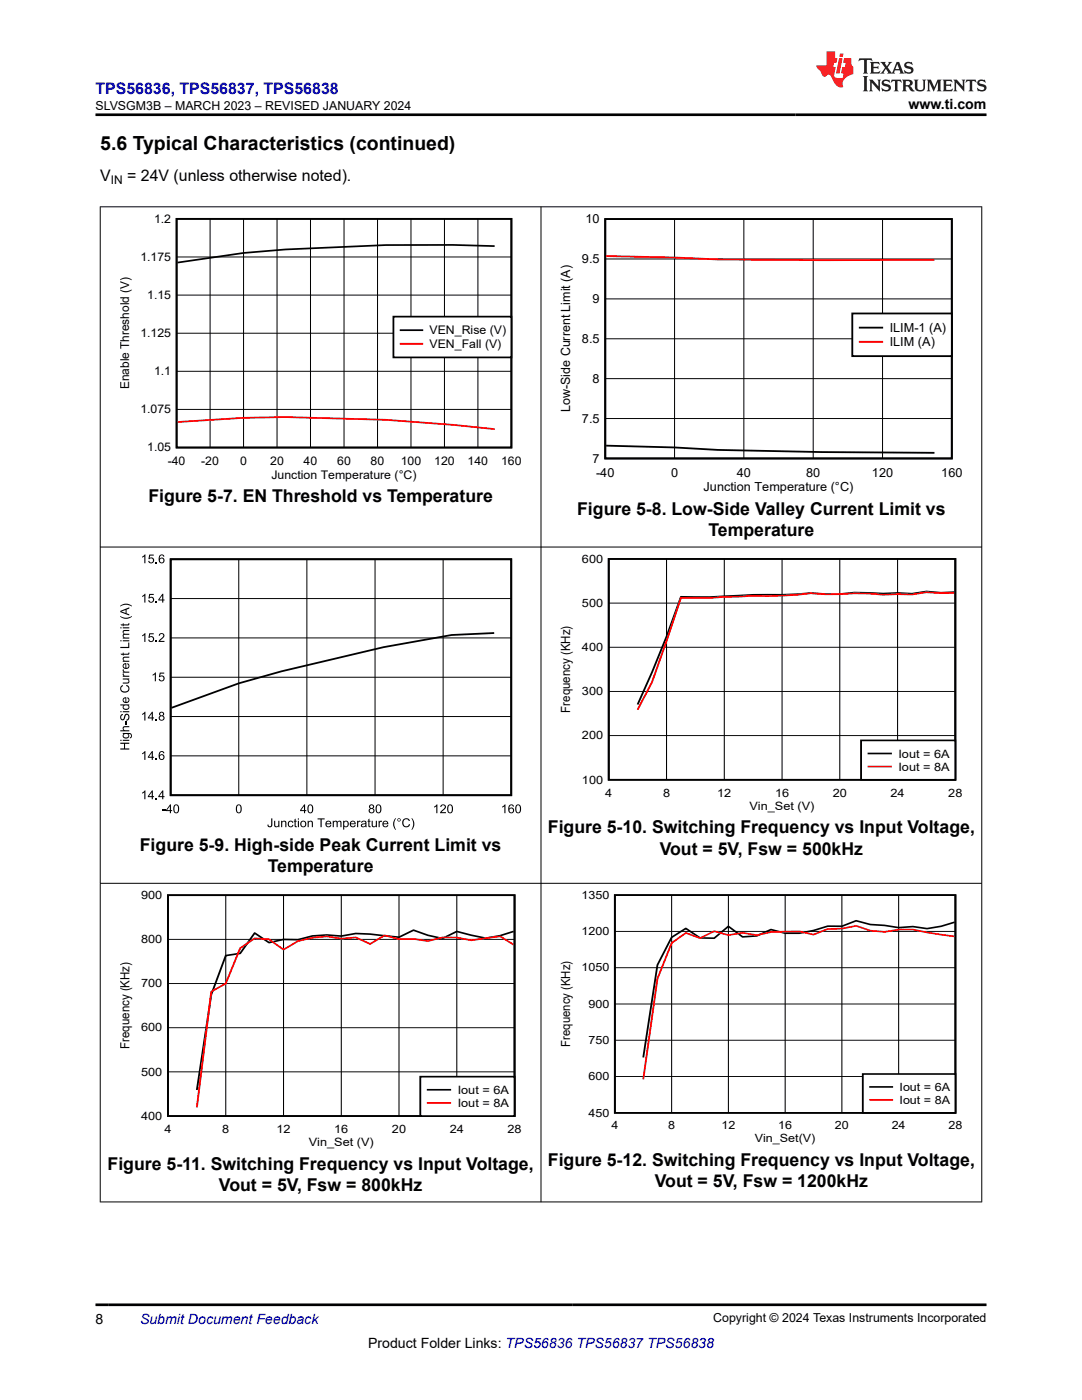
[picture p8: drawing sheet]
<svg xmlns="http://www.w3.org/2000/svg" width="216mm" height="279mm" viewBox="0 0 216 279" stroke-linecap="round" stroke-linejoin="round" font-family="sans-serif">
<path d="M35.2 43.7h66.8v45.6h-66.8zM98.7 49.1a386.1 386.1 0 0 0-50.1 1.4l-13.2 1.9" fill="none" stroke="#000" stroke-width=".35"/>
<g fill="none" stroke="#000" stroke-width=".2">
<path d="M35.2 58.9h66.9M35.2 51.3h66.9M41.9 43.7v45.6M48.6 43.7v45.6M55.3 43.7v45.6M62 43.7v45.6M68.6 43.7v45.6M75.3 43.7v45.6M82 43.7v45.6M88.7 43.7v45.6M95.4 43.7v45.6M35.2 74.1h66.9"/>
<path d="M35.2 66.5h66.9M35.2 81.7h66.9"/>
</g>
<path d="M35.4 84.2l13.2-.8a351 351 0 0 1 50.1 2.2" fill="none" stroke="#f00" stroke-width=".35"/>
<path d="M78.5 63.2h23.5v8.1h-23.5z" fill-rule="evenodd" fill="#fff"/>
<path d="M78.5 63.2h23.5v8.1h-23.5zM79.9 65.9h4.4" fill="none" stroke="#000" stroke-width=".35"/>
<path d="M79.9 68.6h4.4" fill="none" stroke="#f00" stroke-width=".35"/>
<path d="M120.8 43.7h69.1v47.8h-69.1zM120.9 88.9l13.7 .4 8.7 .5 20.7 .4 22.5 .2" fill="none" stroke="#000" stroke-width=".37"/>
<path d="M120.8 59.7h69.1M120.8 51.7h69.1M134.6 43.7v47.8M148.4 43.7v47.8M162.3 43.7v47.8M176.1 43.7v47.8M120.8 75.6h69.1M120.8 67.6h69.1M120.8 83.5h69.1" fill="none" stroke="#000" stroke-width=".2"/>
<path d="M120.9 51.1l13.7 .3 8.7 .4 43.2 .1" fill="none" stroke="#f00" stroke-width=".37"/>
<path d="M170.1 62.6h19.8v8.5h-19.8z" fill-rule="evenodd" fill="#fff"/>
<path d="M170.1 62.6h19.8v8.5h-19.8zM171.6 65.4h4.4" fill="none" stroke="#000" stroke-width=".37"/>
<path d="M171.6 68.2h4.4" fill="none" stroke="#f00" stroke-width=".37"/>
<g fill="#000">
<path d="M28.4 111.1l.6-.5v1.8h-.2v-1.4l-.4 .3zM29.8 118.5h.9v.2h-.7l-.1 .5a.59 .59 0 0 1 .8 .3 .59 .59 0 0 1-.4 .8 .59 .59 0 0 1-.7-.5h.2a.38 .38 0 0 0 .6 .1 .38 .38 0 0 0 0-.6 .38 .38 0 0 0-.6 .2l-.2-.1zM29.8 110.7h.9v.2h-.7l-.1 .5a.59 .59 0 0 1 .8 .2 .59 .59 0 0 1-.4 .8 .59 .59 0 0 1-.7-.5h.2a.38 .38 0 0 0 .6 .2 .38 .38 0 0 0 0-.6 .38 .38 0 0 0-.6 .1h-.2zM31.1 112.2h.2v.2h-.2zM24.2 136.9l.3-.2 .1 .2a.59 .59 0 0 0-.3 .9 .59 .59 0 0 0 .8 .2 .53 .53 0 0 0 .5-.5 .53 .53 0 0 0-.4-.6v-.2a.83 .83 0 0 1 .5 1.1 .83 .83 0 0 1-1.2 .4 .79 .79 0 0 1-.3-1.3zM24 130.5h.5v-.3h.2v.3h.8l.1-.3h.2a.32 .32 0 0 1 0 .4 .32 .32 0 0 1-.4 .1h-.7v.1h-.2v-.1h-.3zM24 124.6h.5v-.2h.2v.2h.8l.1-.2h.2a.32 .32 0 0 1 0 .3 .32 .32 0 0 1-.4 .1h-.7v.2h-.2v-.2h-.3zM24.5 135.4h1.3v.2h-.2a.45 .45 0 0 1 .2 .5 .45 .45 0 0 1-.5 .3h-.8v-.2h.7a.32 .32 0 0 0 .4-.3 .32 .32 0 0 0-.4-.3h-.7zM24.5 134.4l.2 .1a.28 .28 0 0 0 .1 .3 .28 .28 0 0 0 .3 .1h.7v.2h-1.3v-.2h.2l-.2-.2zM24.5 133.6h.2a.28 .28 0 0 0 .1 .4 .28 .28 0 0 0 .3 0h.7v.3h-1.3v-.2h.2l-.2-.2zM24.6 131.2l.2-.1 1-.1v.3h-.8a.3 .3 0 0 0-.3 .2 .3 .3 0 0 0 .2 .3l.9 .1v.2h-1.3v-.2h.2l-.2-.3zM24 129.1h1.6v-.9h.2v1.1h-1.8z"/>
<path d="M24.6 125.8l1.2-.1v.2h-.8a.26 .26 0 0 0-.4 .2 .26 .26 0 0 0 .3 .4h.9v.2h-.8a.29 .29 0 0 0-.3 .4 .29 .29 0 0 0 .4 .1h.7v.2h-1.3v-.1h.2a.42 .42 0 0 1 0-.8l-.2-.2zM24 122.9l.2 .1a2.07 2.07 0 0 0 2.1-.1 1.51 1.51 0 0 1-1.9 .4l-.4-.2zM24 120.9a1.84 1.84 0 0 1 2.3 0v.2a2.1 2.1 0 0 0-2.3 0zM28.4 126.8l.6-.4v1.7h-.2v-1.4l-.4 .3zM28.4 118.9l.6-.4v1.8h-.2v-1.4l-.4 .2zM29.8 126.4h.9v.2h-.7l-.1 .5a.59 .59 0 0 1 .8 .2 .59 .59 0 0 1-.4 .8 .59 .59 0 0 1-.7-.4l.2-.1a.38 .38 0 0 0 .6 .2 .38 .38 0 0 0 0-.6 .38 .38 0 0 0-.6 .1h-.2zM31.1 127.9h.2v.2h-.2zM31.1 120h.2v.3h-.2zM30.5 134.6l.6-.4v1.8h-.2v-1.4l-.4 .2zM31.9 134.2h.9v.2h-.7l-.1 .5a.59 .59 0 0 1 .8 .3 .59 .59 0 0 1-.4 .8 .59 .59 0 0 1-.7-.5h.2a.38 .38 0 0 0 .6 .1 .38 .38 0 0 0 0-.5 .38 .38 0 0 0-.6 .1l-.2-.1zM31.8 126.5a.58 .58 0 0 1 .9 .1 .58 .58 0 0 1-.3 .8l-.5 .5h.9v.2h-1.2l.2-.4a1.06 1.06 0 0 0 .7-1.1h-.4l-.2 .3h-.2zM24.1 142.7l.4-.2v.2a.39 .39 0 0 0-.4 .4 .39 .39 0 0 0 .5 .4 1.02 1.02 0 0 1 .7-1.1 .71 .71 0 0 1 .5 .8 .71 .71 0 0 1-.6 .6v-.2a.45 .45 0 0 0 .4-.5 .45 .45 0 0 0-.4-.4l-.1 .2a.75 .75 0 0 1-.8 .8 .71 .71 0 0 1-.2-1z"/>
<path d="M25 144h.3v.7h-.3zM24 148.2h1.8v.3h-.8v.9h.8v.2h-1.8v-.2h.7v-.9h-.7zM24.6 145l1.2-.1v.2h-.8a.31 .31 0 0 0-.3 .4 .31 .31 0 0 0 .4 .2h.7v.3h-1.8v-.3h.6l-.1-.3zM28.4 158.2l.6-.5v1.8h-.2v-1.4l-.4 .3zM28.4 150.3l.6-.4v1.7h-.2v-1.3l-.4 .2zM28.4 142.5l.6-.5v1.8h-.2v-1.4l-.4 .3zM31.1 159.3h.2v.2h-.2zM31.1 151.4h.2v.2h-.2zM31.1 143.6h.2v.2h-.2zM32.3 161.5h.7v.3h-.7zM54.1 163.3h.2v1.2a.5 .5 0 0 1-.4 .6 .5 .5 0 0 1-.5-.5h.2v.1a.27 .27 0 0 0 .3 .2 .27 .27 0 0 0 .2-.4zM54.7 163.8h.2v.7a.32 .32 0 0 0 .3 .4 .32 .32 0 0 0 .3-.4v-.7h.3v1.3h-.2v-.2a.46 .46 0 0 1-.6 .2 .46 .46 0 0 1-.3-.5z"/>
<path d="M56.1 163.8h.2v.2a.46 .46 0 0 1 .5-.2 .46 .46 0 0 1 .3 .5v.8h-.2v-.8a.3 .3 0 0 0-.2-.3 .3 .3 0 0 0-.4 .2v.9h-.2zM57.6 164l.6-.2 .3 .4h-.2l-.1-.2a.44 .44 0 0 0-.6 .4 .44 .44 0 0 0 .6 .5l.1-.3h.2a.63 .63 0 0 1-.9 .4 .63 .63 0 0 1 0-1zM58.8 163.5l.2-.1v.4h.2v.2h-.2v.7l.2 .4a.32 .32 0 0 1-.3 0 .32 .32 0 0 1-.1-.4v-.7h-.2zM61.4 163.8h.2v.2a.46 .46 0 0 1 .5-.2 .46 .46 0 0 1 .3 .5v.8h-.2v-.8a.3 .3 0 0 0-.2-.3 .3 .3 0 0 0-.4 .2v.9h-.2zM63.4 163.3h1.4v.2h-.6v1.6h-.2v-1.6h-.6zM66.4 163.8h.2v.2a.44 .44 0 0 1 .7 0l.3-.2 .4 .1 .1 1.2h-.2v-.8a.27 .27 0 0 0-.2-.3 .27 .27 0 0 0-.3 .2v.9h-.2v-.8a.3 .3 0 0 0-.4-.3 .3 .3 0 0 0-.2 .4v.7h-.2zM71.3 163.8h.1v.2l.4-.2 .2 .1-.1 .1a.29 .29 0 0 0-.4 .1 .29 .29 0 0 0 0 .3v.7h-.2zM73.5 163.5l.2-.1v.4h.2v.2h-.2v.7l.3 .4a.32 .32 0 0 1-.4 0 .32 .32 0 0 1-.1-.4v-.7h-.2zM74.2 163.8h.2v.7a.32 .32 0 0 0 .3 .4 .32 .32 0 0 0 .3-.4v-.7h.2v1.3h-.2v-.2a.46 .46 0 0 1-.5 .2 .46 .46 0 0 1-.3-.5zM75.5 163.8h.2v.2l.4-.2 .1 .1v.1a.29 .29 0 0 0-.4 .1 .29 .29 0 0 0 0 .3v.7h-.3zM78.9 163.3h.1l-.1 .2a1.96 1.96 0 0 0 .1 2.1 1.5 1.5 0 0 1-.3-2.1zM80.5 163.5a.79 .79 0 0 1 1.3 .3l-.2 .1a.59 .59 0 0 0-.8-.3 .59 .59 0 0 0-.3 .8 .55 .55 0 0 0 .5 .5 .55 .55 0 0 0 .6-.4h.2a.87 .87 0 0 1-1.3 .4 .87 .87 0 0 1 0-1.4z"/>
<path d="M82.1 163.3a1.45 1.45 0 0 1 .4 2l-.3 .3h-.1a1.99 1.99 0 0 0 0-2.3zM86.6 161l.7-.5v1.8h-.2v-1.4l-.5 .3zM88 160.7a.58 .58 0 0 1 .9 .1 .58 .58 0 0 1-.3 .8l-.5 .5h.9v.2h-1.2l.2-.4a1.06 1.06 0 0 0 .7-1.1l-.4-.1-.2 .4-.3-.1zM100.2 161l.7-.5v1.8h-.3v-1.4l-.4 .3z"/>
<path d="M31.8 110.8l.3-.1h.4l.3 .4h-.2a.36 .36 0 0 0-.5-.3 .36 .36 0 0 0-.2 .5v.2a.57 .57 0 0 1 .8 .1 .57 .57 0 0 1-.2 .8 .57 .57 0 0 1-.8-.3v-.8zM31.9 111.9a.4 .4 0 0 0 .8 0 .4 .4 0 0 0-.8 0z"/>
<path d="M24 127.8h.3v.2h-.3zM24.5 127.8h1.3v.2h-1.3z"/>
<path d="M24 125.2h.3v.2h-.3zM24.5 125.2h1.3v.2h-1.3z"/>
<path d="M24.6 139.3l.6-.2v1a.37 .37 0 0 0 .4-.3 .37 .37 0 0 0-.2-.4v-.3a.63 .63 0 0 1 .3 .9 .63 .63 0 0 1-.9 .2 .63 .63 0 0 1-.2-.9zM24.8 139.4l-.1 .5 .3 .2v-.7z"/>
<path d="M24.6 132.5l.6-.2v1a.37 .37 0 0 0 .4-.3 .37 .37 0 0 0-.2-.4v-.3a.63 .63 0 0 1 .3 .9 .63 .63 0 0 1-.9 .2 .63 .63 0 0 1-.2-.9zM24.8 132.6l-.1 .4 .3 .3v-.7z"/>
<path d="M24 121.9l1.8-.7v.3l-.5 .2v.7l.5 .2v.2l-1.8-.6zM24.2 122l.9 .3v-.6z"/>
<path d="M32.4 118.5h.2v1.1h.2v.2h-.2v.5h-.2v-.5h-.8v-.2zM32.4 118.9l-.6 .7h.6z"/>
<path d="M24 147.6h.3v.3h-.3zM24.5 147.6h1.3v.3h-1.3z"/>
<path d="M24 141.9h.3v.2h-.3zM24.5 141.9h1.3v.2h-1.3z"/>
<path d="M24 140.6h1.8v.2h-.2a.63 .63 0 0 1-.2 .9 .63 .63 0 0 1-.9-.4l.1-.5h-.6zM24.8 140.9l-.1 .1a.47 .47 0 0 0 .5 .5 .47 .47 0 0 0 .4-.5l-.2-.2z"/>
<path d="M24.5 146.3h1.1a.56 .56 0 0 1 .7 .4 .56 .56 0 0 1-.4 .7v-.3a.36 .36 0 0 0 .2-.4 .36 .36 0 0 0-.5-.2 .59 .59 0 0 1-.5 .9 .59 .59 0 0 1-.4-.9h-.2zM24.8 146.6l-.1 .1a.43 .43 0 0 0 .5 .5 .43 .43 0 0 0 .3-.6l-.4-.1z"/>
<path d="M30.3 157.8h.2v1.1h.2v.2h-.2v.4h-.2v-.4h-.8v-.2zM30.3 158.1l-.6 .8h.6z"/>
<path d="M30.3 149.9h.2v1.1h.2v.2h-.2v.4h-.2v-.4h-.8v-.2zM30.3 150.2l-.6 .8h.6z"/>
<path d="M30.3 142h.2v1.2h.2v.2h-.2v.4h-.2v-.4h-.8v-.2zM30.3 142.4l-.6 .8h.6z"/>
<path d="M31.9 142.2a.48 .48 0 0 1 .7-.1 .48 .48 0 0 1-.1 .7 .52 .52 0 0 1 .2 .8 .52 .52 0 0 1-.9 0 .52 .52 0 0 1 .2-.8l-.3-.2zM32 142.5a.29 .29 0 0 0 .5 0 .29 .29 0 0 0-.5 0zM31.9 143.3a.36 .36 0 0 0 .7 0 .36 .36 0 0 0-.7 0z"/>
<path d="M32.4 157.8h.2v1.1h.2v.2h-.2v.4h-.2v-.4h-.8v-.2zM32.4 158.1l-.6 .8h.6z"/>
<path d="M31.8 150.1l.3-.2h.4l.3 .4h-.2a.36 .36 0 0 0-.5-.2 .36 .36 0 0 0-.2 .4v.2a.57 .57 0 0 1 .8 .1 .57 .57 0 0 1-.2 .9 .57 .57 0 0 1-.8-.4v-.8zM31.9 151.1a.4 .4 0 0 0 .8 0 .4 .4 0 0 0-.8 0z"/>
<path d="M33.9 160.5h.2v1.2h.3v.2h-.3v.4h-.2v-.4h-.8v-.2zM33.9 160.9l-.6 .8h.6z"/>
<path d="M34.8 160.6a.64 .64 0 0 1 .8 .1 .64 .64 0 0 1 .1 .7 .64 .64 0 0 1-.5 .9 .64 .64 0 0 1-.6-.9zM34.9 160.8a.96 .96 0 0 0 .3 1.3 .9 .9 0 0 0 0-1.4z"/>
<path d="M47.3 160.6a.64 .64 0 0 1 .8 .1 .64 .64 0 0 1 .1 .7 .64 .64 0 0 1-.6 .9 .64 .64 0 0 1-.5-.9zM47.4 160.8a.96 .96 0 0 0 .2 1.3 .9 .9 0 0 0 0-1.4z"/>
<path d="M59.4 163.3h.3v.3h-.3zM59.4 163.8h.3v1.3h-.3z"/>
<path d="M59.9 164.4a.65 .65 0 0 1 1.3 0 .65 .65 0 0 1-1.3 0zM60.2 164.1a.44 .44 0 0 0 0 .7 .44 .44 0 0 0 .7-.1l-.1-.6-.3-.1z"/>
<path d="M60.7 160.5h.2v1.2h.2v.2h-.2v.4h-.2v-.4h-.8v-.2zM60.7 160.9l-.6 .8h.6z"/>
<path d="M61.6 160.6a.64 .64 0 0 1 .7 .1 .64 .64 0 0 1 .2 .7 .64 .64 0 0 1-.6 .9 .64 .64 0 0 1-.6-.9zM61.7 160.8a.96 .96 0 0 0 .2 1.3 .9 .9 0 0 0 0-1.4z"/>
<path d="M65.1 164a.6 .6 0 0 1 .7-.2 .6 .6 0 0 1 .3 .7h-.9a.38 .38 0 0 0 .2 .4 .38 .38 0 0 0 .5-.2h.2a.65 .65 0 0 1-1 .3 .65 .65 0 0 1 0-1zM65.3 164.1l-.1 .2h.7l-.2-.3z"/>
<path d="M68.5 163.8h.2v.2a.59 .59 0 0 1 .9 .4 .59 .59 0 0 1-.9 .5v.7h-.2zM68.8 164.1a.44 .44 0 0 0-.1 .6 .44 .44 0 0 0 .6 .1l.1-.4-.1-.3-.3-.2z"/>
<path d="M70 164a.6 .6 0 0 1 .7-.2 .6 .6 0 0 1 .3 .7h-1a.38 .38 0 0 0 .3 .4 .38 .38 0 0 0 .5-.2h.2a.65 .65 0 0 1-1 .3 .65 .65 0 0 1 0-1zM70.1 164.1l-.1 .2h.8l-.2-.3z"/>
<path d="M72.1 164a.58 .58 0 0 1 .8-.2 .58 .58 0 0 1 .2 .7l.1 .6h-.2l-.1-.2a.46 .46 0 0 1-.6 .2 .46 .46 0 0 1-.2-.6l.8-.2a.33 .33 0 0 0-.3-.4 .33 .33 0 0 0-.3 .3h-.3zM72.3 164.6a.34 .34 0 0 0 .4 .3 .34 .34 0 0 0 .2-.5z"/>
<path d="M73.8 160.7a.48 .48 0 0 1 .7-.1 .48 .48 0 0 1-.1 .7 .52 .52 0 0 1 .1 .8 .52 .52 0 0 1-.8 0 .52 .52 0 0 1 .2-.8l-.3-.2zM73.9 161a.29 .29 0 0 0 .5 0 .29 .29 0 0 0-.5 0zM73.8 161.8a.36 .36 0 0 0 .7 0 .36 .36 0 0 0-.7 0z"/>
<path d="M75.2 160.6a.64 .64 0 0 1 .7 .1 .64 .64 0 0 1 .2 .7 .64 .64 0 0 1-.6 .9 .64 .64 0 0 1-.6-.9zM75.3 160.8a.96 .96 0 0 0 .2 1.3 .9 .9 0 0 0 0-1.4z"/>
<path d="M76.5 164a.6 .6 0 0 1 .7-.2 .6 .6 0 0 1 .3 .7h-1a.38 .38 0 0 0 .3 .4 .38 .38 0 0 0 .5-.2h.2a.65 .65 0 0 1-1 .3 .65 .65 0 0 1 0-1zM76.7 164.1l-.2 .2h.8l-.2-.3z"/>
<path d="M79.3 163.6a.35 .35 0 0 1 .7 0 .35 .35 0 0 1-.7 0zM79.4 163.6a.2 .2 0 0 0 .4 0 .2 .2 0 0 0-.4 0z"/>
<path d="M89.5 160.6a.64 .64 0 0 1 .7 .1 .64 .64 0 0 1 .2 .7 .64 .64 0 0 1-.6 .9 .64 .64 0 0 1-.6-.9zM89.6 160.8a.96 .96 0 0 0 .2 1.3 .9 .9 0 0 0 0-1.4z"/>
<path d="M101.6 160.7l.3-.1h.3l.4 .4h-.3a.36 .36 0 0 0-.4-.3 .36 .36 0 0 0-.3 .5v.2a.57 .57 0 0 1 .9 .1 .57 .57 0 0 1-.2 .8 .57 .57 0 0 1-.8-.3l-.1-.8zM101.7 161.8a.38 .38 0 0 0 .7 0 .38 .38 0 0 0-.7 0z"/>
<path d="M103.1 160.6a.64 .64 0 0 1 .7 .1 .64 .64 0 0 1 .2 .7 .64 .64 0 0 1-.6 .9 .64 .64 0 0 1-.6-.9zM103.1 160.8a.96 .96 0 0 0 .3 1.3 .9 .9 0 0 0 0-1.4z"/>
</g>
<path d="M34.1 111.6h67.9v47.1h-67.9zM98.6 126.3l-8.5 .4-13.6 2.5-20.4 4.8-8.5 2.4-13.4 4.9" fill="none" stroke="#000" stroke-width=".36"/>
<g fill="none" stroke="#000" stroke-width=".2">
<path d="M34.1 119.5h67.9M47.6 111.6v47.1M61.2 111.6v47.1M74.8 111.6v47.1M88.4 111.6v47.1M133 111.5v44.1M144.5 111.5v44.1M156.1 111.5v44.1M167.6 111.5v44.1M179.1 111.5v44.1M34.1 127.3h67.9M34.1 135.2h67.9"/>
<path d="M121.5 138h69.1M121.5 129.2h69.1M121.5 120.4h69.1M34.1 150.8h67.9M34.1 143h67.9M121.5 146.8h69.1"/>
</g>
<path d="M121.5 111.5h69.1v44.1h-69.1zM190.4 118.2l-2.7 .1-2.8-.3-2.9 .5-11.5-.2-2.9 .3-2.9-.1-2.9-.1a100.7 100.7 0 0 1-11.5 .3l-2.9 .2a95.3 95.3 0 0 1-11.5 .2l-2.9 7.9-2.9 7.2-2.9 6.4" fill="none" stroke="#000" stroke-width=".35"/>
<path d="M190.4 118.3l-2.7 .1-2.8-.2-2.9 .4-5.8 .1-2.9-.3-8.6 .2-2.9-.2a76 76 0 0 1-11.5 .5l-8.7 .4h-5.7l-5.8 16.8-2.9 5.5" fill="none" stroke="#f00" stroke-width=".35"/>
<path d="M171.8 147.8h18.8v7.8h-18.8z" fill-rule="evenodd" fill="#fff"/>
<path d="M171.8 147.8h18.8v7.8h-18.8zM173.3 150.4h4.5M33.5 178.7h69.2v44h-69.2zM102.5 185.9l-2.7 .8-2.9 .5-5.7-1.3-2.9 1.4-2.9-.6-2.9-1.1-2.9 1.4-5.7-.6-2.9-.1-2.9 .5-2.9-.2-2.9 .2-2.8 .7h-2.9l-2.9 .6-2.9-1.9-2.9 4.1-2.9 .4-2.8 7.8-2.9 19" fill="none" stroke="#000" stroke-width=".35"/>
<path d="M173.3 153h4.5M102.5 188.5l-2.7-1.6-5.8 .8-2.8-.6h-2.9l-2.9 .7-2.9-.4h-2.9l-2.9-.7-2.8 1.7-2.9-1.3-2.9 .2-2.9-.4-2.9 .3-2.8 .6-2.9 1.7-2.9-2-2.9-.2-2.9 1.9-2.9 7.1-2.8 1.6-2.9 23.1" fill="none" stroke="#f00" stroke-width=".35"/>
<path d="M45 178.7v44M56.6 178.7v44M68.1 178.7v44M79.6 178.7v44M91.1 178.7v44M33.5 196.3h69.2M33.5 187.5h69.2M33.5 213.9h69.2M33.5 205.1h69.2" fill="none" stroke="#000" stroke-width=".2"/>
<path d="M83.9 214.9h18.8v7.8h-18.8z" fill-rule="evenodd" fill="#fff"/>
<path d="M122.7 178.6h67.9v43.5h-67.9zM190.5 184.1l-2.7 .8-2.8 .4-2.8-.4-2.9 .2-2.8-.4-2.8-.2-2.9-.7-2.8 1.1-2.8-.1-2.9 .9-2.8 .5h-2.8l-2.9-.7-2.8 1.3-2.8 .2-2.9-2.1-2.8 2.3h-2.8l-2.9-1.9-2.8 1.8-2.8 5.5-2.8 18.4M83.9 214.9h18.8v7.8h-18.8zM85.4 217.5h4.4" fill="none" stroke="#000" stroke-width=".35"/>
<path d="M190.5 186.9l-5.5-.8-2.8-.6h-2.9l-2.8 .5-2.8-.3-2.9-.9-2.8 .5-2.8 .1-2.9 1.1-2.8-.6-5.7 .1-2.8 .6-2.8-.4-2.9 .4-2.8-.8-2.8 1.4-2.9-1-2.8 2-2.8 7.1-2.8 20.1M85.4 220.1h4.4" fill="none" stroke="#f00" stroke-width=".35"/>
<path d="M134 178.6v43.5M145.3 178.6v43.5M156.7 178.6v43.5M168 178.6v43.5M179.3 178.6v43.5M122.7 193.1h68M122.7 185.9h68M122.7 214.8h68M122.7 207.6h68M122.7 200.4h68" fill="none" stroke="#000" stroke-width=".2"/>
<path d="M172.2 214.3h18.4v7.8h-18.4z" fill-rule="evenodd" fill="#fff"/>
<path d="M172.2 214.3h18.4v7.8h-18.4zM173.6 216.9h4.4" fill="none" stroke="#000" stroke-width=".35"/>
<path d="M173.6 219.5h4.4" fill="none" stroke="#f00" stroke-width=".35"/>
<path d="M19.9 41.3h176.1M20 41.2v198.7M107.9 41.2v198.7M195.9 41.2v198.7M19.9 109.2h176.1M19.9 176.3h176.1M19.9 239.9h176.1" fill="none" stroke="#000" stroke-width=".2"/>
<path d="M171.5 11.6l-.2 .6 .5-.2h.6v.1v2.2l-.2 .4h1l-.2-.4v-2.2v-.1h.5l.5 .2-.1-.6zM173.6 12.4l.2 .3v1.6l-.2 .4h1.9l.1-.6a1.08 1.08 0 0 1-1.3 .2v-.7h.6l.4 .2v-.7l-.4 .2h-.6v-.5l.2-.2a1 1 0 0 1 1 .3l-.1-.5zM175.7 12.4l.9 1.1-1 1.2h.9l-.2-.2 .5-.8 .4 .8-.2 .2h1.6l-.2-.2 .2-.5h.9l.1 .5-.1 .2h.9l-.2-.4-.8-1.9h-.5l-.9 2.1-.9-1.1 .9-1h-.8l.2 .2-.4 .6-.4-.6 .2-.2zM179 12.8l.4 1h-.7zM180.7 12.5a.65 .65 0 0 0-.2 .7 .65 .65 0 0 0 .6 .5l.6 .1 .1 .3a.79 .79 0 0 1-.7 .4 .79 .79 0 0 1-.7-.5l.1 .7 .2-.1a.93 .93 0 0 0 1.1 0 .93 .93 0 0 0 .4-.9 1.46 1.46 0 0 0-1.2-.6l-.1-.3a1.09 1.09 0 0 1 1.2 .2l-.2-.6-.1 .1-.5-.2zM172.2 15.2l.2 .4v2.2l-.2 .4h1l-.2-.4v-2.2l.2-.4zM173.4 15.9l.2 .4v1.5l-.2 .4h.8l-.3-.4 .1-1.3 1.6 1.8v-2l.2-.4h-.7l.1 .2 .1 1.1-1.2-1.3zM176.2 16a.65 .65 0 0 0-.2 .8 .65 .65 0 0 0 .6 .4l.6 .2 .1 .2a.79 .79 0 0 1-.7 .4 .79 .79 0 0 1-.7-.5l.1 .7 .2-.1a.93 .93 0 0 0 1.1 .1 .93 .93 0 0 0 .4-1 1.46 1.46 0 0 0-1.2-.5l-.1-.4a1.09 1.09 0 0 1 1.2 .2l-.1-.6-.2 .1-.5-.1zM177.9 15.9l-.1 .6a.63 .63 0 0 1 .8-.3v1.6l-.3 .4h1l-.2-.4v-1.6a.66 .66 0 0 1 .8 .3l-.1-.6zM180 15.9l.2 .4v1.5l-.2 .4h1l-.2-.2-.1-.7h.5l.1 .2a.79 .79 0 0 0 1.2 .6l-1-.9a.61 .61 0 0 0 .6-.6 .61 .61 0 0 0-.5-.7zM180.8 16.2h.1a.47 .47 0 0 1 .5 .1 .47 .47 0 0 1 .1 .5l-.1 .1-.7 .1zM182.3 15.9l.2 .2a2.27 2.27 0 0 0 .4 2 1.04 1.04 0 0 0 1.7-.7v-1.3l.2-.2h-.8l.2 .4v1.1a.6 .6 0 0 1-.6 .6 .6 .6 0 0 1-.6-.6v-1.1l.3-.4zM184.9 15.9l.2 .4v1.5l-.2 .4h.8l-.3-.4v-1.4l.9 1.9 .9-1.9v1.4l-.3 .4h1l-.2-.4v-1.5l.2-.4h-.8l-.7 1.5-.6-1.5zM188.1 15.9l.2 .4v1.5l-.2 .4h1.9l.1-.6a1.09 1.09 0 0 1-1.3 .2v-.7h.6l.4 .2v-.6l-.4 .2h-.6v-.6l.2-.1a1.01 1.01 0 0 1 1 .3l-.1-.6zM190.2 15.9l.3 .4v1.5l-.3 .4h.8l-.2-.4v-1.3l1.6 1.8v-2l.2-.4h-.7l.2 .2v1.1l-1.2-1.3zM192.8 15.9l-.1 .6a.63 .63 0 0 1 .8-.3v1.6l-.3 .4h1l-.2-.4v-1.6a.66 .66 0 0 1 .8 .3l-.1-.6zM195.2 16a.65 .65 0 0 0-.2 .8 .65 .65 0 0 0 .6 .4l.6 .2 .2 .2a.79 .79 0 0 1-.7 .4 .79 .79 0 0 1-.7-.5l.1 .7 .2-.1a.93 .93 0 0 0 1 .1 .93 .93 0 0 0 .5-1 1.46 1.46 0 0 0-1.3-.5v-.4a1.09 1.09 0 0 1 1.2 .2l-.2-.6-.2 .1-.5-.1z" fill="#231f20"/>
<path d="M164.9 10.3v2.7h-2l.1 .4 .8 1a.95 .95 0 0 0 1 .9 .59 .59 0 0 1 .5-.4 .59 .59 0 0 1 .5 .3l.4 .8a1.59 1.59 0 0 0 2.1 1.4 1.61 1.61 0 0 1 1-2.3l1-.3-.1-1.5a1.59 1.59 0 0 1-.3-1.7h-1.5l-.2 .9h.6l-.2 .9h-.5l-.2 .9v.3l.4 .1-.1 .9h-.7a.73 .73 0 0 1-1-.7l.3-1.5h-.5l.1-.9h.5l.2-.9h-.5v-1.3zM167.4 11.6l-.6 3.1h.7l.6-3.1zM167.6 10.7l-.1 .6h.7l.1-.6z" fill="#ed1c24"/>
<path d="M19 22.9h177.8M19 260.4h177.8" fill="none" stroke="#000" stroke-width=".53"/>
<text font-size="3.9" x="20" y="29.9">5.6 Typical Characteristics (continued)</text>
<g font-size="3.5">
<text x="29.6" y="100.2">Figure 5-7. EN Threshold vs Temperature</text>
<text x="115.2" y="102.7">Figure 5-8. Low-Side Valley Current Limit vs</text>
<text x="141.4" y="107">Temperature</text>
<text x="109.3" y="166.3">Figure 5-10. Switching Frequency vs Input Voltage,</text>
<text x="27.9" y="169.8">Figure 5-9. High-side Peak Current Limit vs</text>
<text x="131.6" y="170.5">Vout = 5V, Fsw = 500kHz</text>
<text x="53.4" y="174.1">Temperature</text>
<text x="21.5" y="233.4">Figure 5-11. Switching Frequency vs Input Voltage,</text>
<text x="109.3" y="232.7">Figure 5-12. Switching Frequency vs Input Voltage,</text>
<text x="43.7" y="237.7">Vout = 5V, Fsw = 800kHz</text>
<text x="130.6" y="236.9">Vout = 5V, Fsw = 1200kHz</text>
</g>
<text font-size="3.2" fill="#00f" x="19" y="18.7">TPS56836, TPS56837, TPS56838</text>
<g font-size="3.2">
<text x="20" y="36.1">V</text>
<text x="25.4" y="36.1">= 24V (unless otherwise noted).</text>
</g>
<g font-size="2.8">
<text x="181.3" y="21.8">www.ti.com</text>
<text x="19" y="264.2">8</text>
<text x="73.4" y="269">Product Folder Links: TPS56836 TPS56837 TPS56838</text>
</g>
<text font-size="2.8" fill="#00f" x="27.9" y="264.2">Submit Document Feedback</text>
<g font-size="2.5">
<text x="19" y="21.9">SLVSGM3B – MARCH 2023 – REVISED JANUARY 2024</text>
<text x="116.8" y="44.5">10</text>
<text x="116.1" y="52.5">9.5</text>
<text x="118.2" y="60.5">9</text>
<text x="116.1" y="68.4">8.5</text>
<text x="177.5" y="66.3">ILIM-1 (A)</text>
<text x="177.5" y="69.1">ILIM (A)</text>
<text x="25.8" y="77.7" transform="rotate(-90 25.8 77.7)">Enable Threshold (V)</text>
<text x="118.2" y="76.4">8</text>
<text x="113.8" y="82.2" transform="rotate(-90 113.8 82.2)">Low-Side Current Limit (A)</text>
<text x="116.1" y="84.3">7.5</text>
<text x="118.2" y="92.3">7</text>
<text x="118.9" y="95.1">-40</text>
<text x="133.9" y="95.1">0</text>
<text x="147" y="95.1">40</text>
<text x="160.9" y="95.1">80</text>
<text x="174" y="95.1">120</text>
<text x="187.8" y="95.1">160</text>
<text x="140.4" y="98">Junction Temperature (°C)</text>
<text x="113.8" y="142.2" transform="rotate(-90 113.8 142.2)">Frequency (KHz)</text>
<text x="25.8" y="209.3" transform="rotate(-90 25.8 209.3)">Frequency (KHz)</text>
<text x="113.7" y="208.9" transform="rotate(-90 113.7 208.9)">Frequency (KHz)</text>
<text x="142.3" y="263.9">Copyright © 2024 Texas Instruments Incorporated</text>
</g>
<g font-size="2.4">
<text x="22.1" y="36.7">IN</text>
<text x="30.7" y="44.5">1.2</text>
<text x="28" y="52.1">1.175</text>
<text x="29.4" y="59.7">1.15</text>
<text x="28" y="67.3">1.125</text>
<text x="85.7" y="66.7">VEN_Rise (V)</text>
<text x="85.7" y="69.4">VEN_Fall (V)</text>
<text x="30.7" y="74.9">1.1</text>
<text x="28" y="82.5">1.075</text>
<text x="29.4" y="90.1">1.05</text>
<text x="33.5" y="92.8">-40</text>
<text x="40.1" y="92.8">-20</text>
<text x="47.9" y="92.8">0</text>
<text x="53.9" y="92.8">20</text>
<text x="54.1" y="95.5">Junction Temperature (°C)</text>
<text x="60.6" y="92.8">40</text>
<text x="67.3" y="92.8">60</text>
<text x="74" y="92.8">80</text>
<text x="79.9" y="92.8">100</text>
<text x="86.6" y="92.8">120</text>
<text x="93.3" y="92.8">140</text>
<text x="100" y="92.8">160</text>
</g>
<g font-size="2.3">
<text x="116.1" y="112.3">600</text>
<text x="116.1" y="121.1">500</text>
<text x="116.1" y="129.9">400</text>
<text x="116.1" y="138.7">300</text>
<text x="116.1" y="147.6">200</text>
<text x="179.3" y="151.2">Iout = 6A</text>
<text x="179.3" y="153.8">Iout = 8A</text>
<text x="116.1" y="156.4">100</text>
<text x="120.8" y="159">4</text>
<text x="132.3" y="159">8</text>
<text x="143.1" y="159">12</text>
<text x="149.6" y="161.6">Vin_Set (V)</text>
<text x="154.6" y="159">16</text>
<text x="166.2" y="159">20</text>
<text x="177.7" y="159">24</text>
<text x="189.2" y="159">28</text>
<text x="28.2" y="179.4">900</text>
<text x="116" y="179.4">1350</text>
<text x="28.2" y="188.2">800</text>
<text x="116" y="186.6">1200</text>
<text x="28.2" y="197">700</text>
<text x="116" y="193.9">1050</text>
<text x="117.4" y="201.1">900</text>
<text x="28.2" y="205.9">600</text>
<text x="117.4" y="208.3">750</text>
<text x="28.2" y="214.7">500</text>
<text x="117.4" y="215.6">600</text>
<text x="91.3" y="218.3">Iout = 6A</text>
<text x="91.3" y="220.9">Iout = 8A</text>
<text x="179.5" y="217.7">Iout = 6A</text>
<text x="179.5" y="220.3">Iout = 8A</text>
<text x="28.2" y="223.5">400</text>
<text x="32.8" y="226.1">4</text>
<text x="44.3" y="226.1">8</text>
<text x="55.2" y="226.1">12</text>
<text x="66.7" y="226.1">16</text>
<text x="78.2" y="226.1">20</text>
<text x="89.7" y="226.1">24</text>
<text x="101.3" y="226.1">28</text>
<text x="117.4" y="222.8">450</text>
<text x="122" y="225.4">4</text>
<text x="133.3" y="225.4">8</text>
<text x="144" y="225.4">12</text>
<text x="150.6" y="228">Vin_Set(V)</text>
<text x="155.3" y="225.4">16</text>
<text x="166.6" y="225.4">20</text>
<text x="177.9" y="225.4">24</text>
<text x="189.3" y="225.4">28</text>
<text x="61.6" y="228.7">Vin_Set (V)</text>
</g>
</svg>
